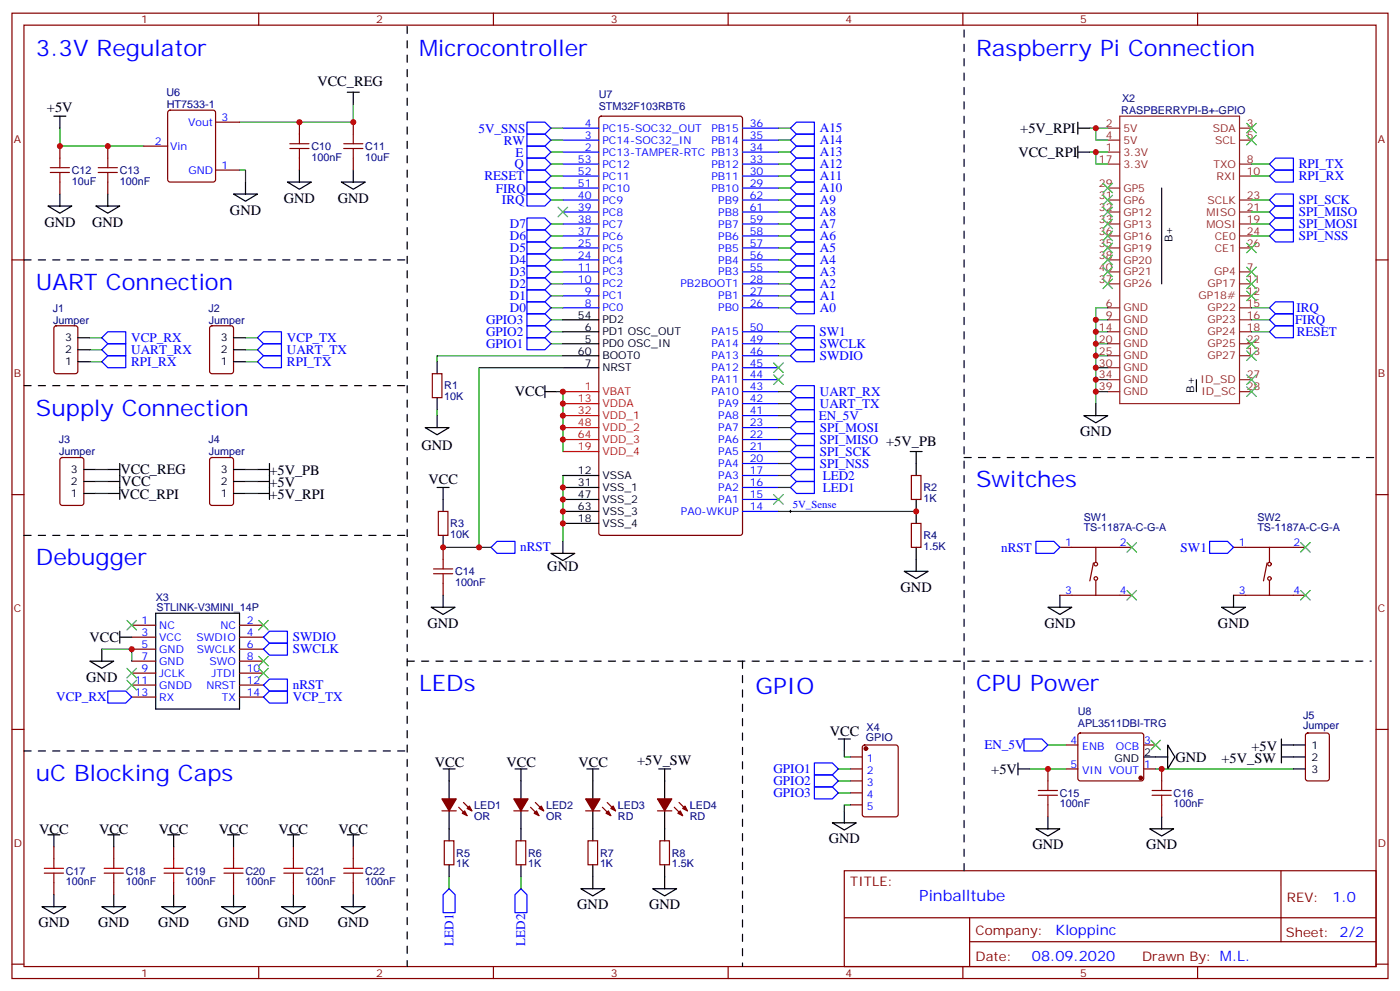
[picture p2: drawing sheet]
<svg xmlns="http://www.w3.org/2000/svg" width="412mm" height="292mm" viewBox="0 0 412 292" stroke-linecap="round" stroke-linejoin="round" font-family="sans-serif">
<g fill="none" stroke="#870000" stroke-width=".35">
<path d="M3.5 3.9h405.4v284.3h-405.4zM7.1 7.4h398.2v277.3h-398.2zM76.2 3.9v3.5M145.3 3.9v3.5M214.5 3.9v3.5M283.6 3.9v3.5M352.8 3.9v3.5M3.5 76.6h3.6M405.3 76.6h3.6M3.5 145.7h3.6M405.3 145.7h3.6M3.5 214.8h3.6"/>
<path d="M405.3 214.8h3.6M248.7 256.5h156.6v28.2h-156.6zM377.3 256.5v20.9M248.7 270.3h156.5M285.6 277.4h119.6M285.6 270.3v14.1M3.5 284h3.6M76.2 284.7v3.5M145.3 284.7v3.5M214.5 284.7v3.5M283.6 284.7v3.5M352.8 284.7v3.5"/>
<path d="M405.3 284h3.6"/>
</g>
<path d="M176.6 34.4l.5-.2h40.9l.7 .5v122.3l-.4 .6-41.2 .1-.7-.5v-122.3z" fill="#fff" stroke="#800000" stroke-width=".35"/>
<path d="M165.8 115.4h10.6M165.8 118.9h10.6M165.8 133h10.6M165.8 122.4h10.6M165.8 125.9h10.6M165.8 129.5h10.6" fill="none" stroke="#f00" stroke-width=".35"/>
<g fill="none" stroke="#00f" stroke-width=".35">
<path d="M155.2 36h5.3l1.8 1.7-1.8 1.8h-5.3zM155.2 39.5h5.3l1.8 1.8-1.8 1.7h-5.3zM165.8 37.7h10.6M218.7 37.7h10.6M232.8 37.7l1.8-1.7h5.3v3.5h-5.3zM155.2 43h5.3l1.8 1.8-1.8 1.8h-5.3zM155.2 46.6h5.3l1.8 1.7-1.8 1.8h-5.3zM155.2 50.1h5.3l1.8 1.8-1.8 1.7h-5.3zM155.2 53.6h5.3l1.8 1.8-1.8 1.8h-5.3zM155.2 57.2h5.3l1.8 1.7-1.8 1.8h-5.3zM165.8 44.8h10.6M165.8 41.3h10.6"/>
<path d="M165.8 55.4h10.6M165.8 51.9h10.6M165.8 48.3h10.6M165.8 58.9h10.6M218.7 44.8h10.6M218.7 41.3h10.6M218.7 55.4h10.6M218.7 51.9h10.6M218.7 48.3h10.6M218.7 58.9h10.6M232.8 55.4l1.8-1.8h5.3v3.6h-5.3zM232.8 51.9l1.8-1.8h5.3v3.5h-5.3z"/>
<path d="M232.8 48.3l1.8-1.7h5.3v3.5h-5.3zM232.8 44.8l1.8-1.8h5.3v3.6h-5.3zM232.8 41.3l1.8-1.8h5.3v3.5h-5.3zM234.6 57.2h5.3v3.5h-5.3l-1.8-1.8zM373.9 58.9l1.8-1.7h5.3v3.5h-5.3zM373.9 48.3l1.8-1.7h5.3v3.5h-5.3zM373.9 51.9l1.8-1.8h5.3v3.5h-5.3zM155.2 78.3h5.3l1.8 1.8-1.8 1.7h-5.3zM155.2 74.8h5.3l1.8 1.8-1.8 1.7h-5.3zM155.2 71.3h5.3l1.8 1.7-1.8 1.8h-5.3zM155.2 67.7h5.3l1.8 1.8-1.8 1.8h-5.3zM155.2 64.2h5.3l1.8 1.8-1.8 1.7h-5.3z"/>
<path d="M165.8 76.6h10.6M165.8 73h10.6M165.8 69.5h10.6M165.8 66h10.6M165.8 62.4h10.6M218.7 76.6h10.6M218.7 73h10.6M218.7 69.5h10.6M218.7 66h10.6M218.7 62.4h10.6M232.8 76.6l1.8-1.8h5.3v3.5h-5.3zM232.8 73l1.8-1.7h5.3v3.5h-5.3z"/>
<path d="M232.8 69.5l1.8-1.8h5.3v3.6h-5.3zM232.8 66l1.8-1.8h5.3v3.5h-5.3zM232.8 62.4l1.8-1.7h5.3v3.5h-5.3zM373.9 66l1.8-1.8h5.3v3.5h-5.3zM373.9 62.4l1.8-1.7h5.3v3.5h-5.3zM373.9 69.5l1.8-1.8h5.3v3.6h-5.3zM30 99.5l1.7-1.8h5.3v3.5h-5.3zM75.8 99.5l1.8-1.8h5.3v3.5h-5.3zM155.2 85.4h5.3l1.8 1.7-1.8 1.8h-5.3zM155.2 81.8h5.3l1.8 1.8-1.8 1.8h-5.3zM155.2 88.9h5.3l1.8 1.8-1.8 1.7h-5.3zM155.2 99.5h5.3l1.8 1.7-1.8 1.8h-5.3z"/>
<path d="M155.2 96h5.3l1.8 1.7-1.8 1.8h-5.3zM155.2 92.4h5.3l1.8 1.8-1.8 1.8h-5.3zM165.8 90.7h10.6M165.8 87.1h10.6M165.8 83.6h10.6M165.8 80.1h10.6M218.7 90.7h10.6M218.7 87.1h10.6M218.7 83.6h10.6M218.7 80.1h10.6M218.7 97.7h10.6M232.8 90.7l1.8-1.8h5.3v3.5h-5.3z"/>
<path d="M232.8 87.1l1.8-1.7h5.3v3.5h-5.3zM232.8 83.6l1.8-1.8h5.3v3.6h-5.3zM232.8 80.1l1.8-1.8h5.3v3.5h-5.3zM232.8 97.7l1.8-1.7h5.3v3.5h-5.3zM373.9 97.7l1.8-1.7h5.3v3.5h-5.3zM373.9 94.2l1.8-1.8h5.3v3.6h-5.3zM373.9 90.7l1.8-1.8h5.3v3.5h-5.3zM30 103l1.7-1.8h5.3v3.6h-5.3zM30 106.5l1.7-1.7h5.3v3.5h-5.3zM75.8 103l1.8-1.8h5.3v3.6h-5.3zM75.8 106.5l1.8-1.7h5.3v3.5h-5.3zM218.7 118.9h10.6"/>
<path d="M218.7 115.4h10.6M218.7 111.8h10.6M218.7 108.3h10.6M218.7 104.8h10.6M218.7 101.2h10.6M232.8 115.4l1.8-1.8h5.3v3.5h-5.3zM232.8 118.9l1.8-1.8h5.3v3.6h-5.3zM232.8 104.8l1.8-1.8h5.3v3.5h-5.3zM232.8 101.2l1.8-1.7h5.3v3.5h-5.3zM218.7 136.5h10.6M218.7 133h10.6M218.7 129.5h10.6"/>
<path d="M218.7 125.9h10.6M218.7 122.4h10.6M232.8 136.5l1.8-1.7h5.3v3.5h-5.3zM232.8 133l1.8-1.8h5.3v3.6h-5.3zM232.8 129.5l1.8-1.8h5.3v3.5h-5.3zM232.8 125.9l1.8-1.7h5.3v3.5h-5.3zM232.8 122.4l1.8-1.7h5.3v3.5h-5.3zM218.7 150.6h10.6M218.7 147.1h10.6M218.7 143.6h10.6M218.7 140.1h10.6M232.8 143.6l1.8-1.8h5.3v3.5h-5.3z"/>
<path d="M232.8 140.1l1.8-1.8h5.3v3.5h-5.3zM305.2 159.5h5.2l1.8 1.7-1.8 1.8h-5.2zM356.3 159.5h5.3l1.8 1.7-1.8 1.8h-5.3zM144.6 161.2l1.8-1.7h5.3v3.5h-5.3zM77.6 187.7l1.8-1.8h5.3v3.5h-5.3zM77.6 191.2l1.8-1.8h5.3v3.6h-5.3zM31.7 203.6h5.3l1.8 1.7-1.8 1.8h-5.3zM77.6 205.3l1.8-1.7h5.3v3.5h-5.3zM77.6 201.8l1.8-1.8h5.3v3.6h-5.3zM301.6 217.7h5.3l1.8 1.7-1.8 1.8h-5.3zM239.9 224.7h5.3l1.7 1.8-1.7 1.7h-5.3zM239.9 228.2h5.3l1.7 1.8-1.7 1.8h-5.3z"/>
<path d="M239.9 231.8h5.3l1.7 1.7-1.7 1.8h-5.3zM132.3 261.8l1.8 1.7v5.3h-3.6v-5.3zM153.5 261.8l1.7 1.7v5.3h-3.5v-5.3z"/>
</g>
<g fill="none" stroke="#000" stroke-width=".35">
<path d="M15.9 34.2h3.5M17.6 34.2v3.5M102.3 27.2h3.5M104.1 27.2v3.5M317.5 36v3.5M317.5 37.7h3.5M17.6 57.2v3.5M31.7 57.2v3.5M68.8 57.2h7l-3.5 2.1zM72.3 53.6v3.6M84.7 53.6h7l-3.5 2.1zM88.2 50.1v3.5"/>
<path d="M100.5 53.6h7.1l-3.5 2.1zM104.1 50.1v3.5M317.5 44.8h3.5M317.5 43v3.6M342.2 55.4v28.2M14.1 60.7h7.1l-3.6 2.1zM28.2 60.7h7.1l-3.6 2.1zM22.9 99.5h3.6M68.8 99.5h3.5M165.8 97.7h10.6M165.8 94.2h10.6M22.9 106.5h3.6"/>
<path d="M22.9 103h3.6M68.8 106.5h3.5M68.8 103h3.5M128.8 106.5v3.6M128.8 117.1v3.6M160.5 115.4h3.5M160.5 113.6v3.5M165.8 101.2h10.6M165.8 108.3h10.6M165.8 104.8h10.6M322.8 118.9v3.5M352.4 111.8v3.6"/>
<path d="M24.7 138.3h3.5M31.7 138.3h3.6M35.3 136.5v10.6M68.8 138.3h3.5M75.8 138.3h3.6M79.4 136.5v10.6M125.2 125.9h7.1l-3.5 2.2zM128.8 122.4v3.5M268.1 133h3.5M269.9 133v7.1M319.3 122.4h7l-3.5 2.1zM24.7 145.3h3.5"/>
<path d="M24.7 141.8h3.5M31.7 145.3h3.6M31.7 141.8h3.6M68.8 145.3h3.5M68.8 141.8h3.5M75.8 145.3h3.6M75.8 141.8h3.6M128.8 143.6h3.5M130.5 143.6v7M130.5 157.7v3.5M165.8 140.1h10.6M165.8 154.2h10.6"/>
<path d="M165.8 143.6h10.6M165.8 147.1h10.6M165.8 150.6h10.6M165.8 159.5v3.5M269.9 147.1v7.1M127 178.9h7.1l-3.6 2.1zM130.5 175.3v3.6M162.3 163h7l-3.5 2.1zM266.3 168.3h7.1l-3.5 2.1zM269.9 161.2v7.1M308.7 178.9h7l-3.5 2.1zM312.2 175.3v3.6"/>
<path d="M359.8 178.9h7.1l-3.5 2.1zM363.4 175.3v3.6M26.5 194.7h7l-3.5 2.2zM30 191.2v3.5M35.3 187.7h3.5M35.3 185.9v3.5M45.9 180.6h24.7v28.2h-24.7zM246.9 217.7h3.6M248.7 217.7v3.5M344 219.4l2.1 3.6-2.1 3.5zM377.5 217.7v7M377.5 219.4h7"/>
<path d="M130.5 226.5h3.6M132.3 226.5v8.8M132.3 238.8v8.9M151.7 226.5h3.5M153.5 226.5v8.8M153.5 238.8v8.9M172.9 226.5h3.5M174.6 226.5v8.8M174.6 238.8v8.9M194 226.5h3.6M195.8 226.5v8.8M195.8 238.8v8.9"/>
<path d="M248.7 238.8v3.6M299.9 226.5h3.5M299.9 224.7v3.5M336.9 223h7.1M377.5 223h7M381 226.5h3.5M14.1 245.9h3.5M15.9 245.9v3.5M31.7 245.9h3.6M33.5 245.9v3.5M49.4 245.9h3.5M51.2 245.9v3.5"/>
<path d="M67 245.9h3.6M68.8 245.9v3.5M84.7 245.9h3.5M86.4 245.9v3.5M102.3 245.9h3.5M104.1 245.9v3.5M132.3 254.7v3.5M153.5 254.7v3.5M174.6 254.7v7.1M195.8 254.7v7.1M245.2 242.4h7l-3.5 2.1zM305.2 244.1h7l-3.5 2.1z"/>
<path d="M308.7 240.6v3.5M338.7 244.1h7l-3.5 2.1zM342.2 240.6v3.5M12.3 267.1h7.1l-3.5 2.1zM15.9 263.5v3.6M30 267.1h7l-3.5 2.1zM33.5 263.5v3.6M47.6 267.1h7.1l-3.5 2.1zM51.2 263.5v3.6M65.3 267.1h7l-3.5 2.1zM68.8 263.5v3.6M82.9 267.1h7.1l-3.6 2.1z"/>
<path d="M86.4 263.5v3.6M100.5 267.1h7.1l-3.5 2.1zM104.1 263.5v3.6M171.1 261.8h7.1l-3.6 2.1zM192.3 261.8h7l-3.5 2.1z"/>
</g>
<g fill="none" stroke="#008700" stroke-width=".35">
<path d="M17.6 37.7v5.3h24.7M104.1 30.7v5.3h-33.5M162.3 37.7h3.5M229.3 37.7h3.5M321 37.7h5.3M322.8 37.7v3.6h3.5M70.6 50.1h1.7v3.5M162.3 41.3h3.5M162.3 44.8h3.5M162.3 48.3h3.5M162.3 51.9h3.5M162.3 55.4h3.5"/>
<path d="M162.3 58.9h3.5M229.3 41.3h3.5M229.3 44.8h3.5M229.3 48.3h3.5M229.3 51.9h3.5M229.3 55.4h3.5M229.3 58.9h3.5M321 44.8h5.3M322.8 44.8v3.5h3.5M368.7 48.3h5.2M368.7 51.9h5.2M368.7 58.9h5.2"/>
<path d="M162.3 66h3.5M162.3 69.5h3.5M162.3 73h3.5M162.3 76.6h3.5M229.3 62.4h3.5M229.3 66h3.5M229.3 69.5h3.5M229.3 73h3.5M229.3 76.6h3.5M368.7 62.4h5.2M368.7 66h5.2M368.7 69.5h5.2"/>
<path d="M26.5 99.5h3.5M72.3 99.5h3.5M162.3 80.1h3.5M162.3 83.6h3.5M162.3 87.1h3.5M162.3 90.7h3.5M162.3 94.2h3.5M162.3 97.7h3.5M229.3 80.1h3.5M229.3 83.6h3.5M229.3 87.1h3.5M229.3 90.7h3.5"/>
<path d="M229.3 97.7h3.5M322.8 97.7v3.5M326.3 94.2h-3.5v3.5h3.5M326.3 90.7h-3.5v3.5M368.7 90.7h5.2M368.7 94.2h5.2M368.7 97.7h5.2M26.5 103h3.5M26.5 106.5h3.5M72.3 103h3.5M72.3 106.5h3.5M162.3 101.2h3.5"/>
<path d="M164 115.4h1.8v17.6M165.8 108.3h-24.7v52.9h3.5M165.8 104.8h-37v1.7M229.3 101.2h3.5M229.3 104.8h3.5M229.3 118.9h3.5M229.3 115.4h3.5M322.8 104.8v3.5M322.8 111.8v3.6M326.3 115.4h-3.5v3.5M326.3 108.3h-3.5v3.5h3.5M326.3 101.2h-3.5v3.6h3.5"/>
<path d="M28.2 138.3h3.5M72.3 138.3h3.5M128.8 120.7v1.7M229.3 125.9h3.5M229.3 129.5h3.5M229.3 133h3.5M229.3 136.5h3.5M229.3 122.4h3.5M28.2 145.3h3.5M28.2 141.8h3.5M72.3 145.3h3.5M72.3 141.8h3.5"/>
<path d="M165.8 140.1v19.4M229.3 150.6h40.6M229.3 143.6h3.5M229.3 140.1h3.5M130.5 161.2h10.6M30 191.2h8.8v3.5M308.7 219.4h5.3M246.9 226.5h3.6M246.9 233.5h3.6M246.9 230h3.6M248.7 221.2v1.8h1.8M250.5 237.1h-1.8v1.7"/>
<path d="M303.4 226.5h10.6M340.4 226.5h40.6M132.3 258.2v3.6M153.5 258.2v3.6"/>
</g>
<g fill="none" stroke="#a10000" stroke-width=".35">
<path d="M88.2 39.5v2.8M104.1 39.5v2.8M14.8 50.8h5.7M14.8 49.4h5.7M17.6 46.6v2.8M17.6 50.8v2.8M28.9 50.8h5.7M28.9 49.4h5.7M31.7 46.6v2.8M31.7 50.8v2.8M85.4 43.7h5.6M85.4 42.3h5.6"/>
<path d="M88.2 43.7v2.9M101.2 43.7h5.7M101.2 42.3h5.7M104.1 43.7v2.9M127.7 169h5.6M127.7 167.6h5.6M130.5 164.7v2.9M130.5 169v2.8M305.9 234.2h5.6M305.9 232.8h5.6M308.7 230v2.8M308.7 234.2v2.9"/>
<path d="M339.4 234.2h5.6M339.4 232.8h5.6M342.2 230v2.8M342.2 234.2v2.9M13.1 257.2h5.6M13.1 255.8h5.6M15.9 252.9v2.9M15.9 257.2v2.8M30.7 257.2h5.6M30.7 255.8h5.6M33.5 252.9v2.9M33.5 257.2v2.8"/>
<path d="M48.3 257.2h5.7M48.3 255.8h5.7M51.2 252.9v2.9M51.2 257.2v2.8M66 257.2h5.6M66 255.8h5.6M68.8 252.9v2.9M68.8 257.2v2.8M83.6 257.2h5.7M83.6 255.8h5.7M86.4 252.9v2.9M86.4 257.2v2.8"/>
<path d="M101.2 257.2h5.7M101.2 255.8h5.7M104.1 252.9v2.9M104.1 257.2v2.8"/>
</g>
<g fill="none" stroke="#870000" stroke-width=".35">
<path d="M49.6 32.7l.5-.2h12.7l.6 .4 .1 20-.5 .7h-12.9l-.7-.4v-20zM63.5 36h7.1M88.2 36v3.5M104.1 36v3.5M17.6 43v3.6M17.6 53.6v3.6M31.7 43v3.6M31.7 53.6v3.6M42.3 43h7.1M63.5 50.1h7.1M88.2 46.6v3.5M104.1 46.6v3.5"/>
<path d="M16.1 96.2l.5-.2h5.6l.7 .4v13l-.4 .6-5.9 .1-.7-.5v-12.9zM62 96.2l.4-.2h5.7l.6 .4 .1 13-.5 .6-5.9 .1-.6-.5-.1-12.9zM127.4 110.1h2.8v7h-2.8zM17.9 135l.4-.2h5.7l.6 .4 .1 13-.5 .6-5.9 .1-.6-.5-.1-12.9zM62 135l.4-.2h5.7l.6 .4 .1 13-.5 .6-5.9 .1-.6-.5-.1-12.9zM129.1 150.6h2.8v7.1h-2.8zM268.5 154.2h2.8v7h-2.8zM268.5 140.1h2.8v7h-2.8zM130.5 161.2v3.5M130.5 171.8v3.5M312.2 161.2h21.2M312.2 175.3h21.2"/>
<path d="M322.1 165.8l-1.1 5.3M322.8 161.2v4.3M322.8 171.1v4.2M363.4 161.2h21.1M363.4 175.3h21.1M373.2 165.8l-1 5.3M373.9 161.2v4.3M373.9 171.1v4.2M38.8 184.2h7.1M38.8 187.7h7.1M38.8 191.2h7.1M38.8 194.7h7.1"/>
<path d="M38.8 198.3h7.1M70.6 184.2h7M70.6 187.7h7M70.6 191.2h7M70.6 194.7h7M70.6 198.3h7M38.8 201.8h7.1M38.8 205.3h7.1M70.6 201.8h7M70.6 205.3h7M254.2 219.6l.5-.2h9.2l.6 .5 .1 20-.5 .6-9.4 .1-.6-.5-.1-20zM314 219.4h3.5"/>
<path d="M317.7 216.1l.5-.2h18l.5 .2 .2 .5-.1 13-.6 .4-18.3-.1-.4-.6v-12.7zM336.9 219.4h3.5M384.8 216.1l.4-.2h5.7l.6 .4 .1 13-.5 .7h-5.9l-.6-.5-.1-12.9zM130.2 238.8h4.2M135.1 237.8l2.5 2.4M136.5 236.4l2.5 2.4M151.3 238.8h4.3M156.3 237.8l2.4 2.4M157.7 236.4l2.5 2.4M172.5 238.8h4.2M177.4 237.8l2.5 2.4M178.9 236.4l2.4 2.4"/>
<path d="M193.7 238.8h4.2M198.6 237.8l2.5 2.4M200 236.4l2.5 2.4M250.5 226.5h3.5M250.5 223h3.5M250.5 230h3.5M250.5 233.5h3.5M250.5 237.1h3.5M308.7 226.5v3.5M308.7 237.1v3.5M314 226.5h3.5M336.9 226.5h3.5"/>
<path d="M342.2 226.5v3.5M342.2 237.1v3.5M15.9 249.4v3.5M15.9 260v3.5M33.5 249.4v3.5M33.5 260v3.5M51.2 249.4v3.5M51.2 260v3.5M68.8 249.4v3.5M68.8 260v3.5M86.4 249.4v3.5M86.4 260v3.5"/>
<path d="M104.1 249.4v3.5M104.1 260v3.5M130.9 247.7h2.8v7h-2.8zM152 247.7h2.9v7h-2.9zM173.2 247.7h2.8v7h-2.8zM194.4 247.7h2.8v7h-2.8z"/>
<circle cx="322.8" cy="166.2" r=".53"/>
<circle cx="322.8" cy="170.4" r=".53"/>
<circle cx="373.9" cy="166.2" r=".53"/>
<circle cx="373.9" cy="170.4" r=".53"/>
</g>
<g fill="#870000" stroke="#870000" stroke-width=".35">
<path d="M172.5 235.3h4.2l-2.1 3.5z"/>
<path d="M178.5 239.5l.7-.7 .7 1.4z"/>
<path d="M179.9 238.1l.7-.7 .7 1.4z"/>
<path d="M130.2 235.3h4.2l-2.1 3.5z"/>
<path d="M136.2 239.5l.7-.7 .7 1.4z"/>
<path d="M137.6 238.1l.7-.7 .7 1.4z"/>
<path d="M151.3 235.3h4.3l-2.1 3.5z"/>
<path d="M157.3 239.5l.7-.7 .7 1.4z"/>
<path d="M158.7 238.1l.8-.7 .7 1.4z"/>
<path d="M193.7 235.3h4.2l-2.1 3.5z"/>
<path d="M199.7 239.5l.7-.7 .7 1.4z"/>
<path d="M201.1 238.1l.7-.7 .7 1.4z"/>
<circle cx="336" cy="229.1" r=".53"/>
<circle cx="255.1" cy="220.5" r=".53"/>
</g>
<g fill="none" stroke="#3c3" stroke-width=".35">
<path d="M367.2 39.9l2.9 2.8M367.2 36.3l2.9 2.9M370.1 36.3l-2.9 2.9M370.1 39.9l-2.9 2.8M324.9 54l2.8 2.8M324.9 57.5l2.8 2.8M327.7 54l-2.8 2.8M327.7 57.5l-2.8 2.8M164.4 61l2.8 2.9M167.2 61l-2.8 2.9M324.9 61l2.8 2.9M324.9 64.6l2.8 2.8"/>
<path d="M324.9 68.1l2.8 2.8M324.9 71.6l2.8 2.8M324.9 75.1l2.8 2.9M324.9 78.7l2.8 2.8M327.7 61l-2.8 2.9M327.7 64.6l-2.8 2.8M327.7 68.1l-2.8 2.8M327.7 71.6l-2.8 2.8M327.7 75.1l-2.8 2.9M327.7 78.7l-2.8 2.8M367.2 71.6l2.9 2.8M367.2 78.7l2.9 2.8"/>
<path d="M370.1 71.6l-2.9 2.8M370.1 78.7l-2.9 2.8M324.9 82.2l2.8 2.8M327.7 82.2l-2.8 2.8M367.2 82.2l2.9 2.8M367.2 85.7l2.9 2.8M367.2 99.8l2.9 2.9M370.1 82.2l-2.9 2.8M370.1 85.7l-2.9 2.8M370.1 99.8l-2.9 2.9M227.9 106.9l2.8 2.8M227.9 110.4l2.8 2.8"/>
<path d="M230.7 106.9l-2.8 2.8M230.7 110.4l-2.8 2.8M367.2 103.4l2.9 2.8M367.2 110.4l2.9 2.8M367.2 113.9l2.9 2.9M370.1 103.4l-2.9 2.8M370.1 110.4l-2.9 2.8M370.1 113.9l-2.9 2.9M227.9 145.7l2.8 2.8M230.7 145.7l-2.8 2.8M332 159.8l2.8 2.8M334.8 159.8l-2.8 2.8"/>
<path d="M383.1 159.8l2.8 2.8M385.9 159.8l-2.8 2.8M332 173.9l2.8 2.8M334.8 173.9l-2.8 2.8M383.1 173.9l2.8 2.8M385.9 173.9l-2.8 2.8M37.4 182.7l2.8 2.9M37.4 196.9l2.8 2.8M40.2 182.7l-2.8 2.9M40.2 196.9l-2.8 2.8M76.2 182.7l2.8 2.9M76.2 196.9l2.8 2.8"/>
<path d="M76.2 193.3l2.8 2.8M79 182.7l-2.8 2.9M79 196.9l-2.8 2.8M79 193.3l-2.8 2.8M37.4 200.4l2.8 2.8M40.2 200.4l-2.8 2.8M339 218l2.8 2.8M341.8 218l-2.8 2.8"/>
</g>
<path d="M232.5 150.6h.7M232.8 150.3v.7" fill="none" stroke="#000" stroke-width=".29"/>
<g fill="none" stroke="#8c2424" stroke-width=".35">
<path d="M326.3 37.7h3.5M329.8 34.2h35.3v84.7h-35.3zM365.1 37.7h3.6M326.3 44.8h3.5M326.3 41.3h3.5M326.3 48.3h3.5M326.3 58.9h3.5M326.3 55.4h3.5M365.1 41.3h3.6M365.1 48.3h3.6M365.1 58.9h3.6M365.1 51.9h3.6"/>
<path d="M326.3 66h3.5M326.3 62.4h3.5M326.3 73h3.5M326.3 69.5h3.5M326.3 76.6h3.5M365.1 66h3.6M365.1 62.4h3.6M365.1 73h3.6M365.1 69.5h3.6M326.3 80.1h3.5M326.3 94.2h3.5M326.3 83.6h3.5"/>
<path d="M326.3 90.7h3.5M326.3 97.7h3.5M365.1 80.1h3.6M365.1 94.2h3.6M365.1 83.6h3.6M365.1 90.7h3.6M365.1 97.7h3.6M365.1 87.1h3.6M326.3 104.8h3.5M326.3 101.2h3.5M326.3 108.3h3.5M326.3 111.8h3.5"/>
<path d="M326.3 115.4h3.5M365.1 104.8h3.6M365.1 101.2h3.6M365.1 111.8h3.6M365.1 115.4h3.6"/>
</g>
<path d="M119.9 7.8v276.9M7.1 76.6h112.8M7.1 113.6h112.8M284 134.8h121.7M7.1 157.7h112.8M119.9 194.7h284M218.7 194.7v90M7.1 221.2h112.8M284 256.5v-248.7" fill="none" stroke="#000" stroke-width=".35" stroke-dasharray="2.1 2.1"/>
<g fill="#c00">
<circle cx="31.8" cy="43" r=".88"/>
<circle cx="165.8" cy="154.2" r=".88"/>
<circle cx="165.8" cy="143.6" r=".88"/>
<circle cx="165.8" cy="147.1" r=".88"/>
<circle cx="165.8" cy="150.6" r=".88"/>
<circle cx="165.8" cy="115.4" r=".88"/>
<circle cx="165.8" cy="118.9" r=".88"/>
<circle cx="165.8" cy="122.4" r=".88"/>
<circle cx="165.8" cy="125.9" r=".88"/>
<circle cx="165.8" cy="129.5" r=".88"/>
<circle cx="308.7" cy="226.5" r=".88"/>
<circle cx="342.2" cy="226.5" r=".88"/>
<circle cx="104.1" cy="36" r=".88"/>
<circle cx="88.2" cy="36" r=".88"/>
<circle cx="38.8" cy="191.2" r=".88"/>
<circle cx="130.5" cy="161.2" r=".88"/>
<circle cx="269.9" cy="150.6" r=".88"/>
<circle cx="17.6" cy="43" r=".88"/>
<circle cx="322.8" cy="94.2" r=".88"/>
<circle cx="322.8" cy="101.2" r=".88"/>
<circle cx="322.8" cy="97.7" r=".88"/>
<circle cx="322.8" cy="108.3" r=".88"/>
<circle cx="322.8" cy="104.8" r=".88"/>
<circle cx="322.8" cy="115.4" r=".88"/>
<circle cx="322.8" cy="111.8" r=".88"/>
<circle cx="322.8" cy="37.7" r=".88"/>
<circle cx="322.8" cy="44.8" r=".88"/>
<circle cx="141.1" cy="161.2" r=".88"/>
</g>
<g font-size="6.7" fill="#00f">
<text x="10.6" y="16.6">3.3V Regulator</text>
<text x="123.5" y="16.6">Microcontroller</text>
<text x="287.5" y="16.6">Raspberry Pi Connection</text>
<text x="10.6" y="85.4">UART Connection</text>
<text x="10.6" y="122.4">Supply Connection</text>
<text x="287.5" y="143.6">Switches</text>
<text x="10.6" y="166.5">Debugger</text>
<text x="123.5" y="203.6">LEDs</text>
<text x="287.5" y="203.6">CPU Power</text>
<text x="222.6" y="204.4">GPIO</text>
<text x="10.6" y="230">uC Blocking Caps</text>
</g>
<text font-size="4.6" fill="#00f" x="270.8" y="265.5">Pinballtube</text>
<g font-size="4.2">
<text x="93.5" y="25.4">VCC_REG</text>
<text x="13.8" y="33.1">+5V</text>
<text x="300.5" y="39.1">+5V_RPI</text>
<text x="300" y="46.2">VCC_RPI</text>
<text x="83.6" y="59.7">GND</text>
<text x="99.5" y="59.7">GND</text>
<text x="67.7" y="63.2">GND</text>
<text x="13.1" y="66.7">GND</text>
<text x="27.2" y="66.7">GND</text>
<text x="151.6" y="116.8">VCC</text>
<text x="318.2" y="128.5">GND</text>
<text x="124.2" y="132.6">GND</text>
<text x="35.5" y="139.7">VCC_REG</text>
<text x="35.7" y="143.2">VCC</text>
<text x="79.4" y="140.1">+5V_PB</text>
<text x="79.4" y="143.6">+5V</text>
<text x="126.2" y="142.6">VCC</text>
<text x="35.3" y="147.1">VCC_RPI</text>
<text x="79.4" y="147.1">+5V_RPI</text>
<text x="161.2" y="168.3">GND</text>
<text x="265.3" y="174.3">GND</text>
<text x="125.9" y="184.9">GND</text>
<text x="307.6" y="184.9">GND</text>
<text x="358.8" y="184.9">GND</text>
<text x="26.4" y="189.1">VCC</text>
<text x="25.4" y="200.8">GND</text>
<text x="244.4" y="216.7">VCC</text>
<text x="368.7" y="221.2">+5V</text>
<text x="128.1" y="225.8">VCC</text>
<text x="149.2" y="225.8">VCC</text>
<text x="170.4" y="225.8">VCC</text>
<text x="187.7" y="225.4">+5V_SW</text>
<text x="292" y="227.9">+5V</text>
<text x="346.3" y="224.4">GND</text>
<text x="359.8" y="224.7">+5V_SW</text>
<text x="11.5" y="245.5">VCC</text>
<text x="29.2" y="245.5">VCC</text>
<text x="46.8" y="245.5">VCC</text>
<text x="64.4" y="245.5">VCC</text>
<text x="82.1" y="245.5">VCC</text>
<text x="99.7" y="245.5">VCC</text>
<text x="244.1" y="248.3">GND</text>
<text x="304.1" y="250.2">GND</text>
<text x="337.6" y="250.2">GND</text>
<text x="170" y="267.8">GND</text>
<text x="191.2" y="267.8">GND</text>
<text x="11.3" y="273.1">GND</text>
<text x="28.9" y="273.1">GND</text>
<text x="46.6" y="273.1">GND</text>
<text x="64.2" y="273.1">GND</text>
<text x="81.9" y="273.1">GND</text>
<text x="99.5" y="273.1">GND</text>
</g>
<g font-size="4.2" fill="#00f">
<text x="392.5" y="265.7">1.0</text>
<text x="310.9" y="275.3">Kloppinc</text>
<text x="304" y="283.1">08.09.2020</text>
</g>
<g font-size="3.9" fill="#00f">
<text x="141" y="39">5V_SNS</text>
<text x="241.5" y="39">A15</text>
<text x="148.4" y="42.6">RW</text>
<text x="151.9" y="46.1">E</text>
<text x="241.5" y="46.1">A13</text>
<text x="241.5" y="42.5">A14</text>
<text x="142.7" y="53.1">RESET</text>
<text x="151.6" y="49.6">Q</text>
<text x="241.5" y="53.1">A11</text>
<text x="241.5" y="49.6">A12</text>
<text x="382.6" y="49.6">RPI_TX</text>
<text x="382.6" y="53.1">RPI_RX</text>
<text x="146.1" y="56.7">FIRQ</text>
<text x="241.5" y="56.7">A10</text>
<text x="147.9" y="60.2">IRQ</text>
<text x="241.5" y="63.7">A8</text>
<text x="241.5" y="60.2">A9</text>
<text x="382.6" y="63.7">SPI_MISO</text>
<text x="382.6" y="60.2">SPI_SCK</text>
<text x="150.2" y="70.8">D6</text>
<text x="150.2" y="67.2">D7</text>
<text x="241.5" y="70.8">A6</text>
<text x="241.5" y="67.2">A7</text>
<text x="382.6" y="67.2">SPI_MOSI</text>
<text x="382.6" y="70.8">SPI_NSS</text>
<text x="150.2" y="77.8">D4</text>
<text x="150.2" y="74.3">D5</text>
<text x="241.5" y="77.8">A4</text>
<text x="241.5" y="74.3">A5</text>
<text x="150.2" y="81.4">D3</text>
<text x="241.5" y="81.3">A3</text>
<text x="150.2" y="88.4">D1</text>
<text x="150.2" y="84.9">D2</text>
<text x="241.5" y="88.4">A1</text>
<text x="241.5" y="84.9">A2</text>
<text x="143.2" y="95.5">GPIO3</text>
<text x="150.2" y="91.9">D0</text>
<text x="241.5" y="91.9">A0</text>
<text x="381.6" y="95.4">FIRQ</text>
<text x="381.9" y="91.9">IRQ</text>
<text x="38.7" y="100.7">VCP_RX</text>
<text x="84.5" y="100.7">VCP_TX</text>
<text x="143.2" y="99">GPIO2</text>
<text x="241.4" y="99">SW1</text>
<text x="382" y="99">RESET</text>
<text x="38.7" y="104.3">UART_RX</text>
<text x="38.7" y="107.8">RPI_RX</text>
<text x="84.5" y="104.3">UART_TX</text>
<text x="84.5" y="107.8">RPI_TX</text>
<text x="143.2" y="102.5">GPIO1</text>
<text x="241.5" y="106">SWDIO</text>
<text x="241.5" y="102.5">SWCLK</text>
<text x="241.5" y="116.6">UART_RX</text>
<text x="241.2" y="123.7">EN_5V</text>
<text x="241.5" y="120.1">UART_TX</text>
<text x="241.5" y="130.7">SPI_MISO +5V_PB</text>
<text x="241.5" y="127.2">SPI_MOSI</text>
<text x="241.5" y="137.8">SPI_NSS</text>
<text x="241.5" y="134.3">SPI_SCK</text>
<text x="242.3" y="141.3">LED2</text>
<text x="242.3" y="144.9">LED1</text>
<text x="153.2" y="162.4">nRST</text>
<text x="294.9" y="162.5">nRST</text>
<text x="347.8" y="162.5">SW1</text>
<text x="86.3" y="188.9">SWDIO</text>
<text x="86.3" y="192.5">SWCLK</text>
<text x="86.3" y="203.1">nRST</text>
<text x="16.6" y="206.6">VCP_RX</text>
<text x="86.3" y="206.6">VCP_TX</text>
<text x="290" y="220.7">EN_5V</text>
<text x="227.8" y="227.8">GPIO1</text>
<text x="227.8" y="231.3">GPIO2</text>
<text x="227.8" y="234.8">GPIO3</text>
<text x="133.6" y="278.6" transform="rotate(-90 133.6 278.6)">LED1</text>
<text x="154.7" y="278.6" transform="rotate(-90 154.7 278.6)">LED2</text>
</g>
<g font-size="3.9" fill="#800">
<text x="250.5" y="261.1">TITLE:</text>
<text x="379.1" y="265.7">REV:</text>
<text x="287.4" y="275.3">Company:</text>
<text x="378.7" y="275.9">Sheet: 2/2</text>
<text x="287.4" y="282.9">Date:</text>
<text x="336.4" y="283">Drawn By: M.L.</text>
</g>
<g font-size="3.2" fill="#800">
<text x="41.6" y="6.9">1</text>
<text x="110.8" y="6.9">2</text>
<text x="179.9" y="6.9">3</text>
<text x="249.1" y="6.9">4</text>
<text x="318.2" y="6.9">5</text>
<text x="4.1" y="42">A</text>
<text x="405.9" y="42">A</text>
<text x="4.1" y="111.1">B</text>
<text x="405.9" y="111.1">B</text>
<text x="4.1" y="180.3">C</text>
<text x="405.9" y="180.3">C</text>
<text x="4.1" y="249.4">D</text>
<text x="405.9" y="249.4">D</text>
<text x="41.6" y="287.7">1</text>
<text x="110.8" y="287.7">2</text>
<text x="179.9" y="287.7">3</text>
<text x="249.1" y="287.7">4</text>
<text x="318.2" y="287.7">5</text>
</g>
<g font-size="3.2" fill="#000080">
<text x="49.1" y="28.3">U6</text>
<text x="176.4" y="28.9">U7</text>
<text x="49.1" y="31.8">HT7533-1</text>
<text x="176.4" y="32.5">STM32F103RBT6</text>
<text x="330.3" y="33.6">RASPBERRYPI-B+-GPIO</text>
<text x="330.5" y="30.1">X2</text>
<text x="91.7" y="47.3">100nF</text>
<text x="91.7" y="44.2">C10</text>
<text x="107.6" y="47.3">10uF</text>
<text x="107.6" y="44.2">C11</text>
<text x="21.2" y="51.2">C12</text>
<text x="35.3" y="51.2">C13</text>
<text x="21.2" y="54.4">10uF</text>
<text x="35.3" y="54.4">100nF</text>
<text x="15.5" y="91.8">J1</text>
<text x="15.6" y="95.3">Jumper</text>
<text x="61.4" y="91.8">J2</text>
<text x="61.5" y="95.3">Jumper</text>
<text x="130.9" y="117.9">10K</text>
<text x="130.9" y="114.7">R1</text>
<text x="17.3" y="130.6">J3</text>
<text x="61.4" y="130.6">J4</text>
<text x="17.4" y="134.1">Jumper</text>
<text x="61.5" y="134.1">Jumper</text>
<text x="272" y="147.9">1K</text>
<text x="272" y="144.7">R2</text>
<text x="132.6" y="155.3">R3</text>
<text x="319.2" y="153.3">SW1</text>
<text x="370.4" y="153.3">SW2</text>
<text x="132.6" y="158.5">10K</text>
<text x="272" y="162">1.5K</text>
<text x="272" y="158.8">R4</text>
<text x="319.2" y="156.4">TS-1187A-C-G-A</text>
<text x="370.4" y="156.4">TS-1187A-C-G-A</text>
<text x="134.1" y="172.6">100nF</text>
<text x="134.1" y="169.4">C14</text>
<text x="45.9" y="177.1">X3</text>
<text x="46.1" y="180">STLINK-V3MINI_14P</text>
<text x="255.2" y="215.2">X4</text>
<text x="317.5" y="214.1">APL3511DBI-TRG</text>
<text x="317.5" y="210.6">U8</text>
<text x="383.8" y="214.8">Jumper</text>
<text x="383.8" y="211.7">J5</text>
<text x="255.1" y="218.4">GPIO</text>
<text x="139.7" y="238.2">LED1</text>
<text x="160.9" y="238.2">LED2</text>
<text x="182" y="238.2">LED3</text>
<text x="203.2" y="238.2">LED4</text>
<text x="312.2" y="237.8">100nF</text>
<text x="312.2" y="234.7">C15</text>
<text x="345.7" y="237.8">100nF</text>
<text x="345.7" y="234.7">C16</text>
<text x="139.7" y="241.4">OR</text>
<text x="160.9" y="241.4">OR</text>
<text x="182" y="241.4">RD</text>
<text x="203.2" y="241.4">RD</text>
<text x="19.4" y="257.6">C17</text>
<text x="37" y="257.6">C18</text>
<text x="54.7" y="257.6">C19</text>
<text x="72.3" y="257.6">C20</text>
<text x="90" y="257.6">C21</text>
<text x="107.6" y="257.6">C22</text>
<text x="134.4" y="255.5">1K</text>
<text x="134.4" y="252.3">R5</text>
<text x="155.6" y="255.5">1K</text>
<text x="155.6" y="252.3">R6</text>
<text x="176.7" y="255.5">1K</text>
<text x="176.7" y="252.3">R7</text>
<text x="197.9" y="255.5">1.5K</text>
<text x="197.9" y="252.3">R8</text>
<text x="19.4" y="260.8">100nF</text>
<text x="37" y="260.8">100nF</text>
<text x="54.7" y="260.8">100nF</text>
<text x="72.3" y="260.8">100nF</text>
<text x="90" y="260.8">100nF</text>
<text x="107.6" y="260.8">100nF</text>
</g>
<g font-size="3.2" fill="#00f">
<text x="65.3" y="35.6">3</text>
<text x="55.4" y="37">Vout</text>
<text x="172.3" y="40.9">3</text>
<text x="172.3" y="37.4">4</text>
<text x="177.4" y="38.8">PC15-SOC32_OUT</text>
<text x="209.5" y="38.8">PB15</text>
<text x="220.8" y="40.9">35</text>
<text x="220.8" y="37.4">36</text>
<text x="45.6" y="42.7">2</text>
<text x="50.1" y="44.1">Vin</text>
<text x="170.2" y="48">53</text>
<text x="172.3" y="44.5">2</text>
<text x="177.4" y="45.9">PC13-TAMPER-RTC PB13</text>
<text x="177.4" y="42.3">PC14-SOC32_IN</text>
<text x="209.5" y="42.3">PB14</text>
<text x="220.8" y="48">33</text>
<text x="220.8" y="44.5">34</text>
<text x="55.5" y="51.2">GND</text>
<text x="65.3" y="49.7">1</text>
<text x="170.2" y="51.5">52</text>
<text x="177.4" y="52.9">PC11</text>
<text x="177.4" y="49.4">PC12</text>
<text x="209.5" y="52.9">PB11</text>
<text x="209.5" y="49.4">PB12</text>
<text x="220.8" y="51.5">30</text>
<text x="170.2" y="58.6">40</text>
<text x="170.2" y="55">51</text>
<text x="177.4" y="60">PC9</text>
<text x="177.4" y="56.4">PC10</text>
<text x="209.5" y="56.4">PB10</text>
<text x="211.6" y="60">PB9</text>
<text x="220.8" y="55">29</text>
<text x="220.8" y="58.6">62</text>
<text x="170.2" y="65.6">38</text>
<text x="170.2" y="62.1">39</text>
<text x="177.4" y="63.5">PC8</text>
<text x="211.6" y="63.5">PB8</text>
<text x="220.8" y="65.6">59</text>
<text x="220.8" y="62.1">61</text>
<text x="170.2" y="69.1">37</text>
<text x="177.4" y="70.6">PC6</text>
<text x="177.4" y="67">PC7</text>
<text x="211.6" y="70.6">PB6</text>
<text x="211.6" y="67">PB7</text>
<text x="220.8" y="69.1">58</text>
<text x="170.2" y="76.2">24</text>
<text x="170.2" y="72.7">25</text>
<text x="177.4" y="77.6">PC4</text>
<text x="177.4" y="74.1">PC5</text>
<text x="211.6" y="77.6">PB4</text>
<text x="211.6" y="74.1">PB5</text>
<text x="220.8" y="76.2">56</text>
<text x="220.8" y="72.7">57</text>
<text x="170.2" y="83.3">10</text>
<text x="170.2" y="79.7">11</text>
<text x="177.4" y="81.1">PC3</text>
<text x="211.6" y="81.1">PB3</text>
<text x="220.8" y="83.3">28</text>
<text x="220.8" y="79.7">55</text>
<text x="172.3" y="86.8">9</text>
<text x="177.4" y="88.2">PC1</text>
<text x="177.4" y="84.7">PC2</text>
<text x="200.4" y="84.7">PB2BOOT1</text>
<text x="211.6" y="88.2">PB1</text>
<text x="220.8" y="86.8">27</text>
<text x="172.3" y="90.3">8</text>
<text x="177.4" y="91.7">PC0</text>
<text x="211.6" y="91.7">PB0</text>
<text x="220.8" y="90.3">26</text>
<text x="209.5" y="98.8">PA15</text>
<text x="220.8" y="100.9">49</text>
<text x="220.8" y="97.4">50</text>
<text x="209.5" y="105.8">PA13</text>
<text x="209.5" y="102.3">PA14</text>
<text x="220.8" y="108">45</text>
<text x="220.8" y="104.4">46</text>
<text x="209.5" y="112.9">PA11</text>
<text x="209.5" y="109.4">PA12</text>
<text x="220.8" y="111.5">44</text>
<text x="209.5" y="116.4">PA10</text>
<text x="211.6" y="119.9">PA9</text>
<text x="220.8" y="118.5">42</text>
<text x="220.8" y="115">43</text>
<text x="211.6" y="123.5">PA8</text>
<text x="220.8" y="125.6">23</text>
<text x="220.8" y="122.1">41</text>
<text x="211.6" y="130.5">PA6</text>
<text x="211.6" y="127">PA7</text>
<text x="220.8" y="129.1">22</text>
<text x="211.6" y="137.6">PA4</text>
<text x="211.6" y="134.1">PA5</text>
<text x="220.8" y="136.2">20</text>
<text x="220.8" y="132.6">21</text>
<text x="211.6" y="141.1">PA3</text>
<text x="220.8" y="143.2">16</text>
<text x="220.8" y="139.7">17</text>
<text x="211.6" y="148.2">PA1</text>
<text x="211.6" y="144.6">PA2</text>
<text x="220.8" y="146.8">15</text>
<text x="233.5" y="149.8">5V_Sense</text>
<text x="200.6" y="151.7">PA0-WKUP</text>
<text x="220.8" y="150.3">14</text>
<text x="313.7" y="160.9">1</text>
<text x="329.8" y="160.9">2</text>
<text x="364.9" y="160.9">1</text>
<text x="381" y="160.9">2</text>
<text x="313.7" y="175">3</text>
<text x="329.8" y="175">4</text>
<text x="364.9" y="175">3</text>
<text x="381" y="175">4</text>
<text x="41.7" y="183.8">1</text>
<text x="46.9" y="185.2">NC</text>
<text x="64.9" y="185.2">NC</text>
<text x="72.7" y="183.8">2</text>
<text x="41.7" y="187.3">3</text>
<text x="41.7" y="190.9">5</text>
<text x="46.9" y="188.7">VCC</text>
<text x="57.9" y="188.7">SWDIO</text>
<text x="72.7" y="187.3">4</text>
<text x="72.7" y="190.9">6</text>
<text x="41.7" y="194.4">7</text>
<text x="41.7" y="197.9">9</text>
<text x="46.9" y="192.3">GND</text>
<text x="46.9" y="195.8">GND</text>
<text x="58" y="192.3">SWCLK</text>
<text x="61.7" y="195.8">SWO</text>
<text x="72.7" y="194.4">8</text>
<text x="72.7" y="197.9">10</text>
<text x="39.7" y="201.4">11</text>
<text x="46.9" y="199.3">JCLK</text>
<text x="46.9" y="202.8">GNDD</text>
<text x="60.8" y="202.8">NRST</text>
<text x="62.3" y="199.3">JTDI</text>
<text x="72.7" y="201.4">12</text>
<text x="39.7" y="205">13</text>
<text x="46.9" y="206.4">RX</text>
<text x="65.4" y="206.4">TX</text>
<text x="72.7" y="205">14</text>
<text x="315.3" y="219.1">4</text>
<text x="318.8" y="220.8">ENB</text>
<text x="328.7" y="220.8">OCB</text>
<text x="337.1" y="219.1">3</text>
<text x="255.3" y="224.4">1</text>
<text x="255.3" y="227.9">2</text>
<text x="315.3" y="226.1">5</text>
<text x="318.8" y="227.9">VIN VOUT</text>
<text x="337.1" y="226.1">1</text>
<text x="255.3" y="231.4">3</text>
<text x="255.3" y="235">4</text>
<text x="255.3" y="238.5">5</text>
</g>
<g font-size="3.2" fill="#8d2323">
<text x="325.7" y="40.9">4</text>
<text x="325.7" y="37.4">2</text>
<text x="330.9" y="38.8">5V</text>
<text x="357.3" y="38.8">SDA</text>
<text x="367.2" y="37.4">3</text>
<text x="367.2" y="40.9">5</text>
<text x="323.7" y="48">17</text>
<text x="325.7" y="44.5">1</text>
<text x="330.9" y="45.9">3.3V</text>
<text x="330.9" y="42.3">5V</text>
<text x="357.9" y="42.3">SCL</text>
<text x="367.2" y="48">8</text>
<text x="330.9" y="49.4">3.3V</text>
<text x="357.4" y="49.4">TXO</text>
<text x="358.4" y="52.9">RXI</text>
<text x="367.2" y="51.5">10</text>
<text x="323.7" y="55">29</text>
<text x="323.7" y="58.6">31</text>
<text x="330.9" y="56.4">GP5</text>
<text x="330.9" y="60">GP6</text>
<text x="355.7" y="60">SCLK</text>
<text x="367.2" y="58.6">23</text>
<text x="323.7" y="62.1">32</text>
<text x="323.7" y="65.6">33</text>
<text x="330.9" y="63.5">GP12</text>
<text x="355.4" y="63.5">MISO</text>
<text x="367.2" y="65.6">19</text>
<text x="367.2" y="62.1">21</text>
<text x="323.7" y="69.1">36</text>
<text x="330.9" y="67">GP13</text>
<text x="330.9" y="70.6">GP16</text>
<text x="355.4" y="67">MOSI</text>
<text x="357.8" y="70.6">CE0</text>
<text x="367.2" y="69.1">24</text>
<text x="323.7" y="72.7">35</text>
<text x="323.7" y="76.2">38</text>
<text x="330.9" y="74.1">GP19</text>
<text x="330.9" y="77.6">GP20</text>
<text x="357.8" y="74.1">CE1</text>
<text x="367.2" y="72.7">26</text>
<text x="323.7" y="83.3">37</text>
<text x="323.7" y="79.7">40</text>
<text x="330.9" y="81.1">GP21</text>
<text x="357.7" y="81.1">GP4</text>
<text x="367.2" y="79.7">7</text>
<text x="367.2" y="83.3">11</text>
<text x="330.9" y="84.7">GP26</text>
<text x="353.1" y="88.2">GP18#</text>
<text x="355.7" y="84.7">GP17</text>
<text x="367.2" y="86.8">12</text>
<text x="325.7" y="93.8">9</text>
<text x="325.7" y="90.3">6</text>
<text x="330.9" y="95.3">GND</text>
<text x="330.9" y="91.7">GND</text>
<text x="355.7" y="91.7">GP22</text>
<text x="355.7" y="95.3">GP23</text>
<text x="367.2" y="90.3">15</text>
<text x="367.2" y="93.8">16</text>
<text x="323.7" y="100.9">20</text>
<text x="323.7" y="97.4">14</text>
<text x="330.9" y="98.8">GND</text>
<text x="355.7" y="98.8">GP24</text>
<text x="367.2" y="100.9">22</text>
<text x="367.2" y="97.4">18</text>
<text x="323.7" y="104.4">25</text>
<text x="323.7" y="108">30</text>
<text x="330.9" y="105.8">GND</text>
<text x="330.9" y="102.3">GND</text>
<text x="355.7" y="105.8">GP27</text>
<text x="355.7" y="102.3">GP25</text>
<text x="367.2" y="104.4">13</text>
<text x="323.7" y="111.5">34</text>
<text x="330.9" y="109.4">GND</text>
<text x="330.9" y="112.9">GND</text>
<text x="353.7" y="112.9">ID_SD</text>
<text x="367.2" y="111.5">27</text>
<text x="323.7" y="115">39</text>
<text x="330.9" y="116.4">GND</text>
<text x="353.9" y="116.4">ID_SC</text>
<text x="367.2" y="115">28</text>
</g>
<g font-size="3.2">
<text x="345.4" y="71.3" transform="rotate(-90 345.4 71.3)">B+</text>
<text x="170.2" y="93.8">54</text>
<text x="177.4" y="95.3">PD2</text>
<text x="19.1" y="100.5">3</text>
<text x="65" y="100.5">3</text>
<text x="172.3" y="100.9">5</text>
<text x="172.3" y="97.4">6</text>
<text x="177.4" y="98.8">PD1 OSC_OUT</text>
<text x="19.1" y="107.6">1</text>
<text x="19.1" y="104.1">2</text>
<text x="65" y="107.6">1</text>
<text x="65" y="104.1">2</text>
<text x="170.2" y="104.4">60</text>
<text x="172.3" y="108">7</text>
<text x="177.4" y="102.3">PD0 OSC_IN</text>
<text x="177.4" y="105.8">BOOT0</text>
<text x="177.4" y="109.4">NRST</text>
<text x="351.7" y="115.7" transform="rotate(-90 351.7 115.7)">B+</text>
<text x="20.9" y="139.3">3</text>
<text x="20.9" y="142.9">2</text>
<text x="65" y="139.3">3</text>
<text x="65" y="142.9">2</text>
<text x="170.2" y="139.7">12</text>
<text x="170.2" y="143.2">31</text>
<text x="177.4" y="141.1">VSSA</text>
<text x="20.9" y="146.4">1</text>
<text x="65" y="146.4">1</text>
<text x="170.2" y="146.8">47</text>
<text x="177.4" y="144.6">VSS_1</text>
<text x="177.4" y="148.2">VSS_2</text>
<text x="170.2" y="153.8">18</text>
<text x="170.2" y="150.3">63</text>
<text x="177.4" y="155.2">VSS_4</text>
<text x="177.4" y="151.7">VSS_3</text>
<text x="386.3" y="220.5">1</text>
<text x="328.3" y="224.4">GND</text>
<text x="337.1" y="222.6">2</text>
<text x="386.3" y="227.5">3</text>
<text x="386.3" y="224">2</text>
</g>
<g font-size="3.2" fill="#f00">
<text x="170.2" y="118.5">13</text>
<text x="172.3" y="115">1</text>
<text x="177.4" y="116.4">VBAT</text>
<text x="177.4" y="119.9">VDDA</text>
<text x="170.2" y="122.1">32</text>
<text x="170.2" y="125.6">48</text>
<text x="177.4" y="123.5">VDD_1</text>
<text x="170.2" y="129.1">64</text>
<text x="177.4" y="127">VDD_2</text>
<text x="177.4" y="130.5">VDD_3</text>
<text x="170.2" y="132.6">19</text>
<text x="177.4" y="134.1">VDD_4</text>
</g>
</svg>
